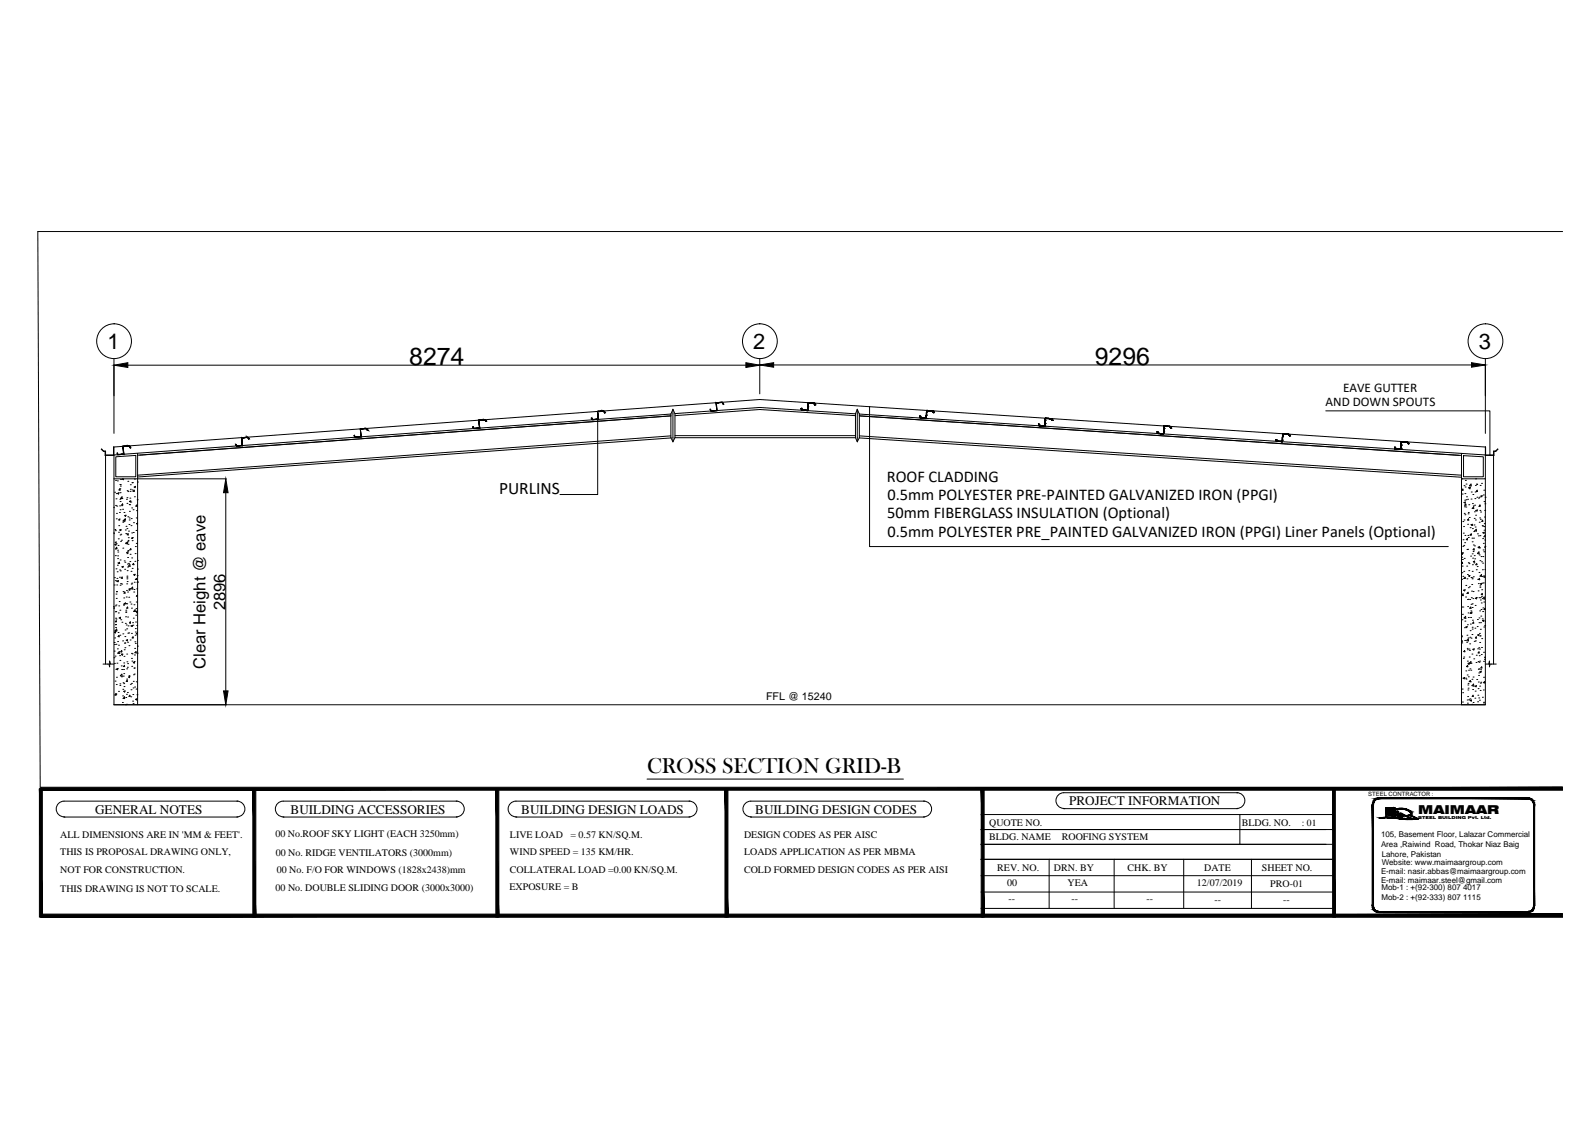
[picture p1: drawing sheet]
<svg xmlns="http://www.w3.org/2000/svg" width="297mm" height="210mm" viewBox="0 0 297 210" stroke-linecap="round" stroke-linejoin="round" font-family="sans-serif">
<!-- layer: 0 -->
<g fill="none" stroke="#000" stroke-width=".19">
<path d="M291 43.1h-284l.6 127.7h283.4M21.2 66.8v13.9M23.8 68h115.1M67.1 79.9l1.1-.1 .3 .3-.3-.3-1.1 .1 .1 1.5h-1.1l-.1-.3 .1 .3 1.1-.1zM89.2 78.3l.1 1.4-1.1 .1-.1-.3 .1 .3 1.1-.1-.1-1.4 1.1-.1 .2 .3M89.2 78.3l1.1-.1 .2 .3M90.6 78.4l-.1 .1M111.3 76.7l.1 1.3-1.1 .1-.1-.3 .1 .4 1.1-.1-.1-1.4 1.1-.1 .2 .3M111.3 76.6h1.1l.2 .2M112.7 76.8l-.1 .1M124.9 77.1l-103.7 7.6M124.9 77.1v4.4l.4 .8"/>
<path d="M125.3 76.2v6.1M125.3 76.2l.4 .9M125.3 76.2l-.4 .9M125.7 77l15.8-1.1 17.8 1.2M125.7 77.1v4.4M133.4 75l.1 1.4-1.1 .1-.1-.3 .1 .4 1.1-.1-.1-1.5h1.1l.2 .2M133.4 75l1.1-.1 .2 .3M134.7 75.2h.1M141.5 76.3h.1M141.5 76.3l-15.8 1.1M141.5 76.3l17.8 1.1M141.5 66.8v6.5"/>
<path d="M144.1 68h129.9M149.2 76.1h.1M149.2 76.2h.1M149.2 76.1v.1M149.2 76.2l.1 .1M149.3 76.3h.1M149.3 76.3h-.1M149.3 76.3v.1M149.4 76.4h-.1M149.4 76.4h.1M149.5 76.4h-.1M149.5 76.4h.1"/>
<path d="M149.8 76.4h-.1M149.8 76.4h.1M149.9 76.4h-.1M150 76.4h-.1M150 76.4h.1M150.1 76.4h-.1M150.1 76.4h.1M150.1 76.4h.2M150.3 76.4v.1M150.4 76.4h.1M150.4 76.4l-.1 .1M150.4 76.4v.1"/>
<path d="M150.4 76.5h.1M150.4 76.3h.1M150.4 75.8h.1M150.4 75.9h.1M150.4 76h.1M150.4 75.8v.6M150.4 75.3h.1M150.4 75.4h.1M150.4 75.5h.1M150.4 75.7h.1M150.5 75h.1M150.5 75h.1l-.1 .1"/>
<path d="M150.5 75.2h.1M150.5 75l-.1 1.4h-1.1l-.1-.3 .1 .3M150.5 75.2h-.1M150.5 75.1h.1M150.5 75.1v.1M150.5 75.2l-.1 .6M150.5 75l1.1 .1 .2 .3M150.7 75h-.1M150.8 75h-.1M150.8 75h.1M150.8 75l.1 .1M151 75l-.1 .1"/>
<path d="M151.1 75l-.1 .1M151.1 75v.1M151.2 75l-.1 .1M151.3 75l-.1 .1M151.3 75v.1M151.4 75l-.1 .1M151.4 75l.2 .1M151.6 75.1h.1M151.6 75.2h.1M151.6 75.1v.1M151.7 75.2h.1M151.7 75.1l-.1 .1"/>
<path d="M151.7 75.3h.1M151.7 75.2v.1M151.7 75.4h.1M151.7 75.3v.1M151.8 75.4h-.1M151.8 75.4h.1M151.8 75.4l-.2-.3-1.1-.1-.1 1.5-1.1-.1M159.3 77.1v4.4M159.7 76.2l.3 .9 116.6 7.6v4.5h-4.4v-4.8M159.7 76.2v6.1M159.7 76.2l-.4 .9M160 77.1v4.4l-.3 .8"/>
<path d="M171.3 77.5h.1M171.3 77.5v.1M171.3 77.6h.1M171.3 77.6l.1 .1M171.4 77.7h.1M171.4 77.8h.1M171.4 77.7v.1M171.5 77.8h-.1M171.5 77.8h.2M171.8 77.8l-.1 .1M171.8 77.8v.1M171.9 77.8l-.1 .1"/>
<path d="M172 77.8l-.1 .1M172 77.8v.1M172.1 77.9h.1M172.1 77.8l-.1 .1M172.3 77.9h-.1M172.3 77.9h.1M172.4 77.9h-.1M172.4 77.9h.1M172.5 77.9h-.1M172.5 77.9h.1M172.5 77.6h.1M172.5 77.8h.1"/>
<path d="M172.5 77.4h.1M172.5 77.3h.1M172.5 77.8l-.1 .1M172.5 77.4v.4M172.5 77.3v.1M172.5 76.8h.1M172.5 76.9h.1M172.5 77h.1M172.5 77.1h.1M172.5 77.2h.1M172.5 77.8v.1M172.6 76.4h.1"/>
<path d="M172.6 76.4v.1M172.6 76.7h.1M172.6 76.4l-.1 1.5-1.1-.1-.1-.3 .1 .3M172.6 76.5v.2M172.6 76.8l-.1 .1M172.6 76.9h-.1M172.6 76.7l-.1 .1M172.6 76.9l-.1 .1M172.6 77l-.1 .1M172.6 77.1l-.1 .1M172.6 77.2h-.1M172.6 77.2l-.1 .1"/>
<path d="M172.6 77.3l-.1 .1M172.6 76.4l1.1 .1 .2 .3M172.7 76.4l-.1 .1M172.7 76.5h.2M172.8 76.4l-.1 .1M173 76.5h-.1M173.1 76.5h-.1M173.1 76.5h.1M173.2 76.5h-.1M173.2 76.5h.1M173.3 76.5h-.1M173.4 76.5h-.1"/>
<path d="M173.4 76.5l.1 .1M173.6 76.5l-.1 .1M173.7 76.5l-.1 .1M173.7 76.6h.1M173.7 76.5v.1M173.8 76.7h.1M173.8 76.6l-.1 .1M173.8 76.6v.1M173.8 76.7v.1M173.8 76.8h.1M173.8 76.9l-.1-.3-1.1-.1-.1 1.4-1.1-.1M173.8 76.9h.1"/>
<path d="M173.9 76.9h.1M173.9 76.8l-.1 .1M173.9 76.8v.1M193.4 78.9v.1M193.4 79h.1M193.4 79v.1M193.4 79.1h.1M193.5 79.1h.1M193.5 79l-.1 .1M193.5 79.1v.1M193.5 79.3h.1M193.5 79.1l.1 .2"/>
<path d="M193.6 79.3h.1M193.7 79.3h-.1M193.8 79.3h-.1M193.8 79.3h.1M193.9 79.3h-.1M193.9 79.3h.1M194 79.3h-.1M194.1 79.3l.1 .1M194.2 79.3v.1M194.3 79.3l-.1 .1M194.4 79.3l-.1 .1M194.5 79.4h.1"/>
<path d="M194.6 79.3l-.1 .1M194.6 79.4h.1M194.6 79.1h.1M194.6 79h.1M194.6 78.9h.1M194.6 78.9v.3l-.2 .2M194.6 78.4h.1M194.6 78.5h.1M194.6 78.6h.1M194.6 78.7h.1M194.7 77.9h.1M194.7 78.3h.1"/>
<path d="M194.7 77.9l-.1 1.4h-1.1l-.1-.4 .1 .4M194.7 78v.3M194.7 78.1h.1M194.7 78.3l-.1 .6M194.7 77.9l1.1 .1 .2 .3M194.7 77.9l.1 .1M194.7 78.2v.1M194.7 77.9v.1M194.9 77.9v.1M195 77.9l-.1 .1M195 77.9v.1M195.1 77.9l-.1 .1"/>
<path d="M195.2 77.9l-.1 .1M195.3 77.9l-.1 .1M195.3 77.9v.1M195.3 78h.5M195.4 77.9l-.1 .1M195.8 78h.1M195.8 78l.1 .2M195.8 78.1h.1M195.8 78v.1M195.9 78.2h.1M195.9 78.1h-.1M195.9 78.1l-.1 .1"/>
<path d="M195.9 78.3h.1M195.9 78.3l-.1-.3-1.1-.1-.1 1.5-1.1-.1M195.9 78.2v.1M196 78.3h.1M216.7 79.9h.1M216.7 80h.1M216.8 79.4h.1M216.8 79.8h.1M216.8 79.4l-.1 1.4-1.1-.1-.1-.3 .1 .4M216.8 79.5h.1M216.8 79.6h.1M216.8 79.8l-.1 .1"/>
<path d="M216.8 79.7h.1M216.8 79.9l-.1 .6M217.3 79.4h.1M217.3 79.4h-.5M217.5 79.4h-.1M217.5 79.4h.1M217.6 79.4h-.1M217.6 79.4h.1M217.7 79.4h-.1M217.8 79.4h-.1M217.9 79.4v.1M217.9 79.4h.1"/>
<path d="M217.9 79.5h.1M217.9 79.5l.1 .1M218 79.6h.1M218 79.6v.1M218 79.6h-.1M218 79.7l-.1-.3h-1.1l-.1 1.4h-1.1M218 79.7h.1M218.1 79.7h.1M218.1 79.7l-.2-.3h-1.1v.4M218.1 79.7v.1M276.6 66.8v13.9M18.9 83.7l.4 .4"/>
<path d="M18.9 83.6v.1M18.9 83.6l.4 .4M19.6 84.1v.7h1.6M19.7 84.8v38.9M21.2 99.2v.2M21.2 83.3v48h255.4v-42.1M21.2 94.5v.1M21.2 83.3l120.3-8.9 135.1 8.9M21.2 89.2h4.4M21.2 83.3l-.1 1.4h-1.4v-.7l-.4 .1M21.4 91.7h.1M21.4 98.6h.1"/>
<path d="M21.5 98.8h.1M21.5 94.1h.1M21.5 89.5h.1M21.6 85.1l3.7-.3v4h-3.7zM21.6 92.9h.1M21.6 96.6h.1M21.6 91.9h.1M21.7 95.6h.1M21.7 94.3h.1M21.9 89.6h.1M21.9 91.9l.3-.1-.1 .2zM22.1 99.1h.1"/>
<path d="M22.1 97.9h.1M22.1 96.9h.1M22.1 96.8h.1M22.2 96.7h.1M22.2 95.4h.1M22.3 94.2h.1M22.3 98.7l.2-.1v.2zM22.3 93h.1M22.3 90.2h.1M22.3 91h.1M22.3 91l.1 .3h-.2zM22.4 91.8h.1"/>
<path d="M22.4 99.6h.1M22.4 94.9h.1M22.4 93.4h.1M22.4 90.5h.1M22.4 90.3h.1M22.5 89.3h.1M22.5 99.5h.1M22.7 94.2h.1M22.7 92.8h.1M22.7 92.5v.4l-.2-.1 .2-.3M22.8 94.9h.1M22.8 93.8l.1 .3h-.2z"/>
<path d="M22.9 97.3h.1M22.9 89.2h-.1l.2 .2v-.2M22.9 83.1l.1 1.5-1 .1-.2-.3 .1 .3 1.1-.1v-1.4l1-.1 .2 .3M22.9 97l.3-.3 .1 .4h-.4M23 83.1l1.1-.1 .2 .3M23.1 95.4h.1M23.2 96h.3l-.1 .2zM23.3 98.7h.1M23.3 96.6l.1 .2h-.2zM23.4 99.4h.1M23.5 98h.1M23.6 93h.1"/>
<path d="M23.6 92.7h.1M23.6 98.5h.1M23.6 93.8h.1M23.7 91.4h.1M23.8 96.3h.1M23.8 91.6h.1M23.8 89.6h.1M23.8 99.4l.1 .2h-.2zM23.9 98.9h.1M24 97.7h.1M24.1 96.5h.1M24.1 94h.1"/>
<path d="M24.1 96.8h.1M24.1 95.2h.1M24.1 93.4l.3-.1-.1 .2zM24.2 92.8h.1M24.2 91.5h.1M24.3 83.3h-.1M24.3 90.3h.1M24.3 91.1h.1M24.4 93.5h.1M24.4 97.9h.1M24.4 96.6h.1M24.5 99.3h.1"/>
<path d="M24.5 94.6h.1M24.6 89.9h.1M24.6 91.3h.1M24.7 89.9h.1M24.8 94.9h.1M24.8 91.5l.2-.2v.2zM24.8 99.2h.1M24.9 97.4h.1M25 90.7l.2-.1v.2zM25 92.5h.1M25 89.2h.1M25.3 98.8h.1"/>
<path d="M25.4 96.5h.1M25.4 95.1h.1M25.5 94.1v.2h-.2zM25.5 93.1h.1M25.6 89.8h.1M25.6 97.4l-.2 .1 .2 .1v-.1M25.6 84.4v46.9M25.6 84.8l99.4-7.3-99 7.3M25.7 89.2h16.4M42.1 91.8v36.9M45 81.5l.1 1.5h-1l-.2-.3 .1 .4 1.1-.1v-1.4l1-.1 .3 .2-.2-.3-1.1 .1M124.9 81.2l-99.3 7.3"/>
<path d="M125 81.6l-99.4 7.2M125.7 81.5h33.6M125.7 81.1h33.6M125.7 81.5l-.4 .8M159.3 81.5l.4 .8M160 81.6l112.2 7.3M160 81.2l112.2 7.3M215.5 80.4h.1M215.5 80.5h.1M215.5 80.4v.1M215.5 80.4l.1 .1M215.6 80.6h.1"/>
<path d="M215.6 80.6v.1M215.6 80.5h.1M215.6 80.5l-.1 .1M215.6 80.5v.1M215.6 80.7h.1M215.7 80.7l-.1 .1M215.7 80.7v.1M215.8 80.7l-.1 .1M215.9 80.7l-.1 .1M216 80.7l-.1 .1M216 80.8h.2M216 80.7v.1"/>
<path d="M216.2 80.8h-.1M216.4 80.8h-.2M216.4 80.8h.1M216.6 80.8h.1M216.6 80.8h-.2M216.7 80.8h-.1M216.7 80.5h.1M216.7 80.6h.1M216.7 80.4h.1M216.7 80.5v.3M216.7 80.1h.1M216.7 80.2h.1"/>
<path d="M216.8 80.4l-.1 .1M237.6 81.9h.1M237.6 81.9v.1M237.6 82h.1M237.7 82h.1M237.7 82v.1M237.7 82.1h.1M237.7 82.2h.1M237.7 82.1v.1M237.8 82.2h-.1M237.9 82.2h-.1M237.9 82.2h.2"/>
<path d="M238.2 82.2h-.1M238.2 82.2h.1M238.3 82.2h-.1M238.4 82.2h-.1M238.4 82.2h.1M238.5 82.2h-.1M238.6 82.2h.2M238.8 82.2l-.1 .1M238.8 82.3h.1M238.8 82h.1M238.8 82.1h.1M238.8 82.2h.1"/>
<path d="M238.8 81.5h.1M238.8 81.9h.1M238.8 81.6h.1M238.8 82.1v.1M238.8 82.2v.1M238.8 81.9v.1M238.8 82v.1M238.9 80.8h.1M238.9 80.8v.1M238.9 81.4h.1M238.9 80.8l-.1 1.4h-1l-.2-.3 .1 .3M238.9 81.3l-.1 .6"/>
<path d="M238.9 81h.1M238.9 81.1h.1M238.9 81.3l-.1 .1M238.9 80.8l1.1 .1 .2 .3M239 80.8l-.1 .5M239 80.8h.1M239.1 80.8h-.1M239.2 80.8h-.1M239.2 80.8l.2 .1M239.5 80.8l-.1 .1M239.5 80.8v.1M239.6 80.8l-.1 .1"/>
<path d="M239.7 80.8v.1M239.8 80.8l-.1 .1 .1-.1M239.9 80.9h.1M239.9 80.8l-.1 .1 .1-.1M240 80.9v.1M240 81h.1M240 81v.1M240 81l.1 .1M240.1 81.1h.1M240.2 81.2h.1M240.2 81.2l-.2-.3-1.1-.1-.1 1.5-1.1-.1M240.2 81.1v.1"/>
<path d="M259.7 83.3h.1M259.7 83.3l.1 .1M259.7 83.4h.1M259.8 83.4h.1M259.8 83.5h.1M259.8 83.3h-.1M259.8 83.4v.1M259.8 83.6h.1M259.8 83.5v.1M259.9 83.6h-.1M259.9 83.6h.2M260.1 83.6l-.1 .1"/>
<path d="M260.2 83.6l-.1 .1M260.2 83.6v.1M260.3 83.6l-.1 .1M260.4 83.6h.1M260.4 83.6v.1l.1-.1M260.5 83.6l-.1 .1M260.5 83.7h.2M260.6 83.6l-.1 .1M260.8 83.7h-.1h.1M260.9 83.6v.1M260.9 83.7h.1M260.9 83.5h.1"/>
<path d="M260.9 83.4h.1M260.9 83.5v.1M260.9 83h.1M260.9 83.3h.1M261 82.9h.1M261 82.4h.1M261 82.5h.1M261 82.7h.1M261 82.2h.1M261 82.3h.1M261 82.2l-.1 1.5-1-.1-.2-.3 .1 .3M261 82.2l1.1 .1 .2 .3"/>
<path d="M261 82.3l-.1 1.2M261.1 82.2l-.1 .1M261.2 82.2l-.1 .1M261.3 82.2l-.1 .1h.3h-.1M261.5 82.3h.1M261.5 82.3h-.1M261.6 82.3h-.1h.3M261.7 82.3h.1M261.8 82.3h-.1h.3M262 82.3l-.1 .1h.2M262.1 82.3l-.1 .1M262.1 82.4h.1"/>
<path d="M262.1 82.4l.1 .1M262.2 82.5h.1M262.2 82.6l.1 .1M262.2 82.5v.1M262.3 82.6h.1M262.3 82.7l-.2-.3-1.1-.1-.1 1.4-1.1-.1M262.3 82.5l-.1 .1M262.3 82.6v.1M271.8 84.8l-111.8-7.3 112.2 7.3M272.2 89.2v42.1M272.2 89.2h.1M272.3 92h.1"/>
<path d="M272.4 97.1h.1M272.4 91.1l.1 .2h-.2zM272.5 99.3h.1M272.6 98.1h.1M272.6 84.9l3.6 .2v3.7h-3.6zM272.6 90.5h.1M272.6 96.8h.1M272.6 93.6l.3-.1v.2zM272.7 95.6h.1M272.7 94.4h.1M272.8 93.2h.1M272.8 94.1l.2-.2v.2z"/>
<path d="M272.8 99.7h.1M272.8 91.9h.1M272.8 95.9h.1M272.9 90.7h.1M272.9 89.5h.1M273 94.4h.1M273 93.1h.1M273 90.2h.1M273.1 92.5h.1M273.3 97.6h.1M273.3 93h.1M273.4 99.7h.1"/>
<path d="M273.4 95.7h.1M273.4 95.4h.1M273.5 90.8h.1M273.5 96.6v.3l-.2-.1zM273.5 94h.1M273.6 90.9l.2-.1-.1 .2zM273.6 96.4h.1M273.7 90.5l.3-.3v.3h-.3M273.7 99.6h.1M273.8 98.3h.1M274 92.9h.1M274 97.7l.2-.1v.3z"/>
<path d="M274 91.6h.1M274 99.4v.2h-.2zM274.1 97.8h.1M274.2 98.5h.1M274.2 93.8h.1M274.3 92.1h.1M274.4 94.2h.1M274.4 94.4l.1 .3h-.3l.3-.3M274.5 99h.1M274.5 97.8h.1M274.5 96.5h.1M274.6 95.3h.1"/>
<path d="M274.6 94.1h.1M274.6 98.9l.3-.3 .1 .3zM274.7 92.9h.1M274.7 98.2h.1M274.7 91.6h.1M274.8 96.8h.1M274.8 90.4h.1M274.8 89.2h.1M274.8 96h.1M274.8 95.1l.3-.1v.2zM274.9 91.5h.1M275 90.2h.1"/>
<path d="M275.1 92.6h.1M275.1 91.3v.3l-.2-.1zM275.1 99.4h.1M275.3 99.8h.1M275.4 92.8h.1M275.5 97.3h.1M275.5 92.6h.1M275.5 94.1h.1M275.6 96.5h.1M275.6 99.8h.1M275.6 95.1h.1M275.6 94.1v.2h-.2z"/>
<path d="M275.6 90.4h.1M275.7 96.7h.1M275.7 95.4h.1M275.8 92.4l.2-.1-.1 .2zM275.9 90h.1M276 97.9h.1M276.1 98h.1M276.1 96.9l.1 .2h-.3zM276.2 99.2l.2-.1v.2zM276.2 92.2h.1M276.3 100h.1M276.3 91.3h.1"/>
<path d="M276.4 98.7h.1M276.4 98.1h.1M276.4 93.4h.1M276.4 97.5h.1M276.5 96.3h.1M276.5 95.1h.1M276.5 93.8h.1M276.6 92.6h.1M276.6 99.7l-.1 .2h.1M276.6 83.3v1.4M276.6 83.3l.1 1.4h1.4v-.7l.5 .1 .3-.4M278.1 84.8v38.9"/>
<path d="M278.2 84.1v.7h-1.6M278.9 83.6l-.4 .4M278.9 83.7h.1M21.2 112.9v.4M21.3 109h.1M21.3 119.7h.1M21.3 107.6h.1M21.3 117.8l.3-.1-.1 .2zM21.4 118.8h.1M21.4 101.4l.2-.1v.2zM21.4 117.6h.1M21.4 117.5h.1"/>
<path d="M21.4 101h.1M21.4 117.5l.3-.3 .1 .3zM21.5 116.4h.1M21.5 102.3h.1M21.5 112.8h.1M21.5 108.1h.1M21.5 103.5h.1M21.5 113.9h.1M21.5 115.1h.1M21.5 116.9h.1M21.5 101h.1M21.5 116.3h.1"/>
<path d="M21.6 113.9h.1M21.6 112.7h.1M21.6 115.3h.1M21.6 110.6h.1M21.6 105.9h.1M21.6 111.4h.1M21.6 101.3h.1M21.6 115.6l.1 .2h-.2zM21.7 110.2h.1M21.7 108.2h.1M21.7 109h.1M21.7 101.9l.1 .3-.2-.1z"/>
<path d="M21.8 107.7h.1M21.8 106.5h.1M21.8 108.2l.3-.1-.1 .3zM21.9 105.3h.1M21.9 104h.1M21.9 119.5h.1M21.9 103.5h.1M21.9 102.5h.1M21.9 102.8h.1M21.9 104.8h.1M22 101.6h.1M22 117.8h.1"/>
<path d="M22 100.4h.1M22 114.2h.1M22.1 112.8h.1M22.2 118.3v.3h-.2zM22.2 112h.1M22.2 115.1l.3-.1-.1 .2zM22.2 107.5h.1M22.2 104.7l.1 .2h-.2zM22.3 106.2h.1M22.3 118.3h.1M22.3 113.7h.1M22.4 109h.1"/>
<path d="M22.4 104.3h.1M22.4 106.3h.1M22.5 100.8h.1M22.5 108.7h.1M22.5 115.4h.1M22.6 100.6h.1M22.7 108.8h.1M22.7 115.9h.1M22.7 105.6l.3-.1-.1 .2zM22.7 107.5l.1 .2h-.2zM22.8 119.4h.1M22.9 118.1h.1"/>
<path d="M22.9 102.1h.1M22.9 110.2h.1M23 112.7h.1M23 112.6h.1M23 111.4h.1M23.1 104.5h.1M23.1 112.4l.3-.1-.1 .2zM23.2 119.8h.1M23.2 106h.1M23.3 118.6h.1M23.3 104.7h.1M23.3 119.7h.1"/>
<path d="M23.3 110.3v.2h-.2zM23.3 117.3h.1M23.3 116.1h.1M23.4 114.9h.1M23.4 113.7h.1M23.4 114h.1M23.4 101.1h.1M23.4 101.2l.3-.2 .1 .3zM23.5 112.4h.1M23.5 111.2h.1M23.5 116.4h.1M23.5 119.2h.3l-.1 .2z"/>
<path d="M23.6 110h.1M23.6 108.7h.1M23.6 117.1h.1M23.6 112.5h.1M23.6 102.9l.2-.1v.2zM23.6 107.5h.1M23.6 107.3h.1M23.6 107.8h.1M23.6 103.1h.1M23.7 106.3h.1M23.7 108.3h.1M23.7 105.1h.1"/>
<path d="M23.8 103.8h.1M23.8 114.9h.1M23.8 110.3h.1M23.8 105.6h.1M23.8 119.6h.1M23.8 113.1v.2h-.2zM23.8 102.6h.1M23.8 117.9h.1M23.8 100.9h.1M23.8 101.4h.1M23.8 116.6h.1M23.8 100.7h.1"/>
<path d="M23.9 100.1h.1M23.9 105.4l.3 .1v-.4l-.3 .3M23.9 104.9h.1M24 111.2h.1M24 117.9h.1M24 109.9h.1M24 109.7l.3-.1-.1 .2zM24.2 104.6h.1M24.2 112.1h.1M24.2 119.2h.1M24.2 103.2h.1M24.3 115.8v.3l-.2-.1z"/>
<path d="M24.4 102.2v.2h-.2zM24.4 112.5h.1M24.4 106.4h.1M24.4 116.6l.3-.1-.1 .2zM24.4 108.8h.1M24.5 118h.1M24.5 113.3h.1M24.5 100.2l.3-.1-.1 .2zM24.5 108.6h.1M24.5 103.9h.1M24.6 105.9h.1M24.6 100.7h.1"/>
<path d="M24.7 116h.1M24.7 109.3l-.3 .3M24.7 109.4v.3h-.3M24.7 116.4h.1M24.8 118.6v.2h-.2zM24.8 115.1h.1M24.9 104.9v.3l-.2-.1zM24.9 113.9h.3v-.3l-.3 .3M24.9 110.3h.1M24.9 107h.3l-.1 .2zM24.9 109.8h.1M24.9 112.6h.1"/>
<path d="M25 108.4h.1M25.1 119.5h.1M25.1 104.5h.1M25.2 118.3h.1M25.2 103.1h.1M25.2 117.1h.1M25.2 117.7h.1M25.2 101.8h.1M25.2 119.8h.1M25.2 107.9l.2-.2 .1 .2zM25.2 115.9h.1M25.3 114.6h.1"/>
<path d="M25.3 113.4h.1M25.3 113.9l.3-.1-.1 .2zM25.4 112.1h.1M25.4 111.1h.1M25.4 101.2h.1M25.4 110.9h.1M25.4 114.1h.1M25.5 109.7h.1M25.5 116.5h.1M25.5 108.4h.1M25.5 107.2h.1M25.6 106h.1"/>
<path d="M25.6 104.4h.1M25.6 108.4h.1M25.6 117.8l-.2 .3h.2M272.2 113.1h.1M272.2 118.5l.1-.1v.2h-.1M272.2 110.9l.3-.3v.3zM272.2 103.1l.2-.1-.1 .2zM272.2 119.4h.1l-.1 .1M272.2 119.7h.1M272.2 103.8h.1M272.2 107.9h.1M272.3 106.7h.1"/>
<path d="M272.3 115.4h.1M272.3 105.4h.1M272.3 114.4h.1M272.3 104.2h.1M272.3 104.7l.1 .3-.2-.1zM272.4 103h.1M272.4 113.1h.1M272.4 101.8h.1M272.4 107.3h.1M272.5 100.5h.1M272.6 107.7h.1M272.6 109.9l.3-.1-.1 .3z"/>
<path d="M272.6 106.4h.1M272.6 101.6h.1M272.6 115.1l.4 .1-.1-.4-.2 .3M272.7 104h.1M272.7 116.9h.1M272.8 101.1h.1M272.8 119.3h.1M272.8 115.7h.1M272.9 107.5v.2h-.2zM272.9 111.2h.1M273 109h.1M273 116.8l.2-.1-.1 .2z"/>
<path d="M273.1 100.4l.2-.1-.1 .3zM273.1 119.6h.1M273.1 105.4h.1M273.2 118.3h.1M273.2 102.3h.1M273.2 107.8h.1M273.2 110.5l.2-.2v.2zM273.3 116.4h.1M273.3 111.7h.1M273.3 107h.1M273.3 113h.1M273.3 102.3h.1"/>
<path d="M273.4 111.6h.1M273.4 118.8h.1M273.4 114.2h.1M273.4 109.5h.1M273.4 104.8h.1M273.4 100.1h.1M273.4 115h.1M273.4 119l-.3 .3M273.4 119l.1 .4-.4-.1M273.5 107.3l.2-.1v.2zM273.5 106.3h.1M273.6 105h.1"/>
<path d="M273.7 109.3h.1M273.7 119.9h.1M273.7 111.7h.1M273.7 113.3l.2-.2 .1 .2zM273.7 118.7h.1M273.8 114.2h.1M273.8 117.5h.1M273.8 116.2h.1M273.9 115h.1M273.9 103.6h.1M273.9 114.1l.2-.1v.2zM273.9 113.8h.1"/>
<path d="M274 107.6h.1M274 112.6h.1M274 118.9h.1M274 111.3h.1M274 110.1h.1M274.1 108.9h.1M274.1 118.2h.1M274.1 107.6h.1M274.1 100.2h.1M274.2 116.8h.1M274.2 100.9h.1M274.2 106.4h.1"/>
<path d="M274.2 117.2h.1M274.2 112.5h.1M274.2 107.8h.1M274.2 103.2h.1M274.2 113.1h.1M274.2 105.2h.1M274.2 115.5h.1M274.2 104h.1M274.3 111.5h.1M274.3 110.2h.1M274.3 102.7h.1M274.4 101.5h.1"/>
<path d="M274.4 107.4h.1M274.4 104.6l.2-.1-.1 .2zM274.4 100.2h.1M274.4 115.9l.1 .2h-.3zM274.5 104.8h.1M274.5 102.2v.2h-.2zM274.5 119.5h.1M274.5 103.5h.1M274.6 101.7h.1M274.6 104.1h.1M274.7 117h.1M274.7 112.8h.1"/>
<path d="M274.8 119.4h.1M274.8 111.4l.3-.1-.1 .2zM274.9 111.3h.1M274.9 106.1h.1M274.9 118.6l.1 .3-.2-.1zM275 105l.1 .2h-.3zM275.1 116.7h.1M275.1 105.5h.1M275.1 115.4h.1M275.1 103.1l.4 .1M275.2 107.9h.1M275.2 118.3l.2-.1v.2z"/>
<path d="M275.3 110.1h.1M275.3 101.9l.2-.1-.1 .3zM275.3 108.7h.1M275.4 116h.1M275.4 111.3h.1M275.4 106.6h.1M275.4 102h.1M275.4 115.1h.1M275.4 102.8l-.3 .3M275.4 102.8v.4M275.5 103.4h.1M275.5 118h.1"/>
<path d="M275.5 102.1h.1M275.5 107.7l.1 .3-.2-.1zM275.6 119.7h.1M275.6 118.4h.1M275.6 113.8h.1M275.6 109.1h.1M275.6 104.4h.1M275.6 109.4h.1M275.6 107.3h.3v-.3l-.3 .3M275.7 111.3h.1M275.7 117.2h.1M275.7 111.7h.1"/>
<path d="M275.7 108.7h.2v.2zM275.7 116h.1M275.8 114.8h.1M275.8 113.5h.1M275.8 103.7h.1M275.9 112.3h.1M275.9 104.6h.1M275.9 111.1h.1M275.9 109.8h.1M275.9 118.9h.1M276 108.6h.1M276 115.3h.1"/>
<path d="M276 107.4h.1M276 110.5l.1 .3-.2-.1zM276.1 106.1h.1M276.1 115.6l.2-.1v.2zM276.1 113.9h.1M276.1 104.9h.1M276.1 100.3h.1M276.1 111.5l.3-.3 .1 .4zM276.2 103.7h.1M276.2 113.2h.1M276.2 102.4h.1M276.2 115.6h.1"/>
<path d="M276.2 108.6h.1M276.2 101.2h.1M276.3 107.3h.1M276.3 116.8h.1M276.3 112.1h.1M276.3 107.4h.1M276.3 102.8h.1M276.4 107.5h.1M276.5 101.9h.1M276.5 116.5h.1M276.5 100.6h.1M276.5 101.8h.1"/>
<path d="M276.5 113.3l.1 .2h-.2zM276.6 115.7h.1M276.6 106.1h.1M19.2 123.7h1.1l.1 .5v-1.1l.2 .6h.6M21.2 122.5h.1M21.3 121.3h.1M21.3 120h.1M21.3 123.6h.1M21.4 126.9h.1M21.4 122.2h.1M21.6 129.2h.1M21.6 129.3h.1"/>
<path d="M21.6 124.7h.1M21.6 129.2v.3l-.2-.1zM21.6 120h.1M21.6 127.5h.1M21.7 126.1h.1M21.7 124.6l.3-.1-.1 .2zM21.8 123.5h.1M21.9 120.8h.1M22.1 128.8h.1M22.1 120.2h.1M22.2 121.4v.3h-.3M22.2 121.4l-.3 .3"/>
<path d="M22.3 122.1h.1M22.3 127.4h.1M22.3 127.7h.1M22.3 123h.1M22.4 125.8l.3-.3v.4h-.3M22.5 121.6h.1M22.6 124h.1M22.6 126.1h.1M22.6 121.9l.3-.1-.1 .2zM22.7 124.7h.1M22.7 121.1v.3h-.2zM22.8 130.8h.1"/>
<path d="M22.8 129.6h.1M22.8 131.2h.1M22.9 128.4h.1M22.9 127.2h.1M23 125.9h.1M23 124.7h.1M23 123.5h.1M23 127.3h.1M23 125.5h.1M23 128.8l.3-.1-.1 .2zM23.1 122.2h.1M23.1 127.9h.1"/>
<path d="M23.1 121h.1M23.2 123.9l-.2 .2h.2v-.2M23.2 129.8v.3h-.3l.3-.3M23.3 120.6h.1M23.4 131.3h.1M23.4 129.9h.1M23.6 129.3h.1M23.6 131.2h.1M23.6 124.6h.1M23.6 126.5h.1M23.6 121.8h.1M23.6 123.3h.1"/>
<path d="M23.7 126.7v.2h-.2zM23.7 129h.1M23.7 124.3h.1M23.8 123.6h.1M23.9 126.1l.3-.1-.1 .2zM24 125.8h.1M24 120.3h.1M24.2 129.5v.2h-.2zM24.3 127.5h.1M24.4 129.8h.1M24.4 128.5h.1M24.5 121.7h.1"/>
<path d="M24.5 127.3h.1M24.5 122.6h.1M24.5 124.1h.1M24.6 123.1h.1M24.6 121.8h.1M24.7 130.6h.1M24.7 129.4h.1M24.8 131h.1M24.8 128.1h.1M24.8 126.9h.1M24.8 123.4l.3-.1-.1 .2zM24.9 125.7h.1"/>
<path d="M24.9 124.4h.1M25 123.2h.1M25 124.4h.1M25 125.5h.1M25 122h.1M25.1 120.8h.1M25.1 128h.1M25.1 121.6l.2-.2 .1 .2zM25.2 130.2h.3l-.1 .2zM25.3 128.3h.1M25.4 127h.1M25.5 129.4h.1"/>
<path d="M25.5 121.7h.1M25.6 120.3h.1M272.3 128.3h.1M272.3 130.8h.1M272.4 129h.1M272.5 126.3l.3-.1-.1 .2zM272.5 122.6h.1M272.6 122.4h.1M272.8 121.1l-.2 .3h.2v-.2M272.9 126.3h.1M273 125h.1M273 126.5h.1"/>
<path d="M273.1 124.1l.2-.2 .1 .3zM273.2 130.4h.1M273.2 125.7h.1M273.2 120.8h.1M273.3 131h.1M273.3 121h.1M273.3 123.1h.1M273.3 129.7h.1M273.4 128.5h.1M273.4 127.6h.1M273.4 127.3h.1M273.4 128.2h.1"/>
<path d="M273.4 123.5h.1M273.4 123.6l.3-.1-.1 .2zM273.4 126.1h.1M273.5 124.8h.1M273.5 130.3h.1M273.6 120.9h.1M273.6 123.6h.1M273.6 122.4h.1M273.7 121.1h.1M273.7 124.6h.1M273.7 130.2h.1M273.8 130.5l.2-.1v.2z"/>
<path d="M273.8 127h.1M273.8 126.7l.1 .2h-.3zM273.9 124.8h.1M273.9 123.2l.1 .4-.4-.1M274 123.5h.1M274 123.2l-.3 .3M274.1 131.2h.1M274.1 126.5h.1M274.1 121.8h.1M274.1 127.7l.3-.3 .1 .4zM274.2 128.4h.1M274.3 120.9l.2-.1v.3z"/>
<path d="M274.3 130.8h.1M274.3 126.1h.1M274.3 129.5l.1 .2h-.2zM274.5 122.7h.1M274.7 130h.1M274.7 127.8l.3-.1-.1 .2zM274.7 128.7h.1M274.9 123.4h.1M274.9 122h.1M275 126.6h.1M275.2 130.7h.1M275.2 120.8h.1"/>
<path d="M275.2 129.5h.1M275.3 128.3h.1M275.3 123.2h.1M275.3 127h.1M275.3 124.7h.1M275.4 125.8h.1M275.4 124.6h.1M275.4 130h.1M275.4 125.3h.1M275.4 120.6h.1M275.4 123.3h.1M275.4 121.4l.1 .2h-.2z"/>
<path d="M275.5 122.1h.1M275.5 120.9h.1M275.5 130.4h.1M275.6 127.8h.1M275.6 123.1h.1M275.6 125.1l.3-.1-.1 .3zM275.6 128.6h.1M275.7 127.2h.1M275.7 124.7h.1M275.8 127.1h.1M275.9 121.9h.1M275.9 120.6h.1"/>
<path d="M275.9 124.2l.1 .2h-.2zM276.1 129.9h.1M276.2 128.5h.1M276.3 130.8h.1M276.3 126.1h.1M276.3 121.5h.1M276.3 130.9h.1M276.3 123.2h.1M276.5 122.8h.1M276.5 126.9v.3h-.2zM276.6 122.4h-.1l.1 .1M276.6 123.7h.7l.1-.6v1.1l.1-.5h1.2"/>
<path d="M11.9 152.2h.1M11.9 152.2h32.2M44.1 149.2h-32.2a1.46 1.46 0 0 0-1.4 1.5 1.46 1.46 0 0 0 1.4 1.4M44.1 152.2h.1M44.1 149.2h.1M44.1 149.2a1.46 1.46 0 0 1 1.5 1.5 1.46 1.46 0 0 1-1.5 1.4M47.4 146.9v23.9M52.7 152.2h.1M52.7 152.2h32.3M52.7 149.2h32.3M52.7 149.2a1.46 1.46 0 0 0-1.4 1.5 1.46 1.46 0 0 0 1.4 1.4M85 152.2h.1"/>
<path d="M85 149.2h.1M85 149.2a1.46 1.46 0 0 1 1.5 1.5 1.46 1.46 0 0 1-1.5 1.4M92.6 146.9v23.9M96.1 152.2h.1M96.1 152.2h32.2M96.1 149.2h32.2M96.1 149.2a1.46 1.46 0 0 0-1.5 1.5 1.46 1.46 0 0 0 1.5 1.4M128.3 152.2h.1M128.3 149.2h.1M128.3 149.2a1.46 1.46 0 0 1 1.5 1.5 1.46 1.46 0 0 1-1.5 1.4M135.3 146.9v23.9M139.8 152.2h.1"/>
<path d="M139.8 152.2h32.2M172 149.2h-32.2a1.46 1.46 0 0 0-1.4 1.5 1.46 1.46 0 0 0 1.4 1.4M172 152.2h.1M172 149.2h.1M172 149.2a1.46 1.46 0 0 1 1.5 1.5 1.46 1.46 0 0 1-1.5 1.4M182.7 157.3h65.4M182.7 154.5h65.4M182.7 151.7h65.4M183 146.9v23.9M198.1 150.6h.1M198.1 150.6h32.2M230.3 147.6h-32.2a1.46 1.46 0 0 0-1.4 1.5 1.46 1.46 0 0 0 1.4 1.5"/>
<path d="M230.3 150.6h.1M230.3 147.6h.1M230.4 147.6a1.46 1.46 0 0 1 1.4 1.5 1.46 1.46 0 0 1-1.4 1.5M230.9 151.7v5.6M248.4 146.9v23.9M257 152.3h1.9l1.9 .2M257 152.4l-.2-.1 1.7-.1 2.3 .2M258.2 150.5v1.7M258.4 150.6h.4v.2h-.4zM258.4 150.9h.4v.3h-.4zM258.4 151.3h.4v.2h-.4zM258.4 151.6h.4v.2h-.4z"/>
<path d="M259 150.6h.3v.2h-.3zM259 150.9h.3v.3h-.3zM259 151.3h.3v.2h-.3zM259 151.6h.3v.2h-.3zM259.3 152.2l1.6-.7 1.7 .8h-.1M259.4 152.2l1.4-.5 1.7 .6M259.5 151.6h.4v.2h-.4zM259.5 151.3h.4v.2h-.4zM259.6 150.6v.6h.6v.6l.2-.1v-.6h-.6v-.7h-1.7v1.8M259.8 150.8a3.3 3.3 0 0 1 2.8 .4M259.8 150.7a3.2 3.2 0 0 1 2.9 .3M260.8 151.9v.4"/>
<path d="M260.8 151.9l-.3 .2 .3 .1M260.8 152.4l1.7 .1 1.7-.1M260.9 151.9v.4M260.9 151.9l.3 .2-.3 .1M261.9 152l.6-.3 1.3 .6-1.3-.4-.4 .1M262.5 152.3h.1M262.6 151.1l.1 .7M262.6 151l.3 .4-.1 .4M264.2 152.4l-1.7 .2-1.7-.1M291 146.9h-283.4v23.9M182.7 160h65.4M182.7 163.1h65.4"/>
<path d="M182.7 166.1h65.4M182.7 169.2h65.4M195.4 160v9.2M207.5 160v9.2M220.4 160v9.2M233.1 160v9.2"/>
<circle cx="21.2" cy="63.5" r="3.2"/>
<circle cx="141.5" cy="63.5" r="3.2"/>
<circle cx="276.6" cy="63.5" r="3.2"/>
</g>
<g fill="#000" stroke="#000" stroke-width=".19">
<path d="M21.2 68l2.6-.5v.9zM67.1 79.9h.5zM67.7 79.8h.6zM88.2 79.8h.5zM88.8 79.7h.5zM89.2 78.3h.5zM89.8 78.2h.6zM110.3 78.1h.5zM110.9 78.1h.5zM111.3 76.7h.5zM111.9 76.6h.6zM132.4 76.5h.5z"/>
<path d="M133 76.5h.5zM133.4 75h.5zM134 75h.5zM138.9 67.5l2.6 .5-2.6 .4zM141.5 68l2.6-.5v.9zM274 67.5l2.6 .5-2.6 .4zM21.9 84.7h.6zM22.5 84.6h.5zM22.9 83.1h.5zM23.5 83.1l.6-.1zM42.1 89.2l.4 2.6h-.9zM44 83h.5z"/>
<path d="M44.6 83h.5zM45 81.5h.5zM45.1 81.5h.4zM45.6 81.5l.6-.1zM66.1 81.4h.5zM66.7 81.4h.5zM41.6 128.7h.9l-.4 2.6zM256.8 152.3h1zM258.1 152.2h.1zM258 152.2h1.4zM259.3 152.2h.1zM258.1 150.4h1.7z"/>
<path d="M260.1 150.7h.3zM260.2 151.7h.2zM260.7 152.3h.1zM260.7 152.6h3.2zM260.7 151.9h.1zM260.8 151.7h.5l1.3 .6zM260.4 151.7l.5-.2 .4 .2zM260.9 151.9h.1zM260.9 152.3h.1zM260.5 150.6h.8zM262.1 151.9h.4zM262.1 151.9l.4-.2 .3 .2z"/>
<path d="M262.5 151.9h.3l1 .4zM262.7 151.6h.2l-.1 .2zM263.5 152.5l.7-.1z"/>
<path d="M67.1 79.9l.6-.1zM67.6 79.9l.6-.1z"/>
<path d="M67.1 79.9h.5zM67.1 79.9h.5z"/>
<path d="M68.2 79.8l.1 .1zM68.2 79.8l.1 .1z"/>
<path d="M88.1 79.5l.1 .3zM88.1 79.5l.1 .3z"/>
<path d="M88.2 79.8l.6-.1zM88.7 79.8l.6-.1z"/>
<path d="M89.2 78.3h.5zM89.2 78.3h.5z"/>
<path d="M89.2 78.3l.6-.1zM89.7 78.3l.6-.1z"/>
<path d="M89.2 78.3l.1 1.4zM89.2 78.3l.1 1.4z"/>
<path d="M90.3 78.2l.1 .1zM90.3 78.2l.1 .1z"/>
<path d="M90.4 78.3l.1 .2zM90.4 78.3l.1 .2z"/>
<path d="M110.2 77.9l.1 .2zM110.2 77.9l.1 .2z"/>
<path d="M110.3 78.1h.6zM110.8 78.1h.6z"/>
<path d="M111.3 76.7h.5zM111.3 76.6h.5z"/>
<path d="M111.3 76.6h.6zM111.8 76.6h.6z"/>
<path d="M111.3 76.7l.1 1.3zM111.3 76.7l.1 1.3z"/>
<path d="M112.4 76.6h.1zM112.4 76.6h.1z"/>
<path d="M112.5 76.6l.1 .2zM112.5 76.6l.1 .2z"/>
<path d="M132.3 76.2l.1 .3zM132.3 76.2l.1 .3z"/>
<path d="M132.4 76.5h.6zM132.9 76.5h.6z"/>
<path d="M133.4 75h.5zM133.4 75h.5z"/>
<path d="M133.4 75h.6zM133.9 75h.6z"/>
<path d="M133.4 75l.1 1.4zM133.4 75l.1 1.4z"/>
<path d="M134.5 75l.2 .2zM134.5 75l.2 .2z"/>
<path d="M21.8 84.4l.2 .3zM21.8 84.4l.2 .3z"/>
<path d="M22 84.7l.5-.1zM22.5 84.6h.5z"/>
<path d="M22.9 83.1h.5zM23 83.1h.5z"/>
<path d="M23 83.1h.5zM23.5 83.1h.5z"/>
<path d="M22.9 83.2l.1 1.4zM22.9 83.2l.1 1.4z"/>
<path d="M24 83.1h.1zM24 83.1h.1z"/>
<path d="M24.1 83.1l.2 .2zM24.1 83.1l.2 .2z"/>
<path d="M43.9 82.7l.2 .3zM43.9 82.7l.2 .3z"/>
<path d="M44.1 83h.5zM44.5 83h.6z"/>
<path d="M45 81.5h.5zM45.1 81.5h.5zM45.5 81.5h.6z"/>
<path d="M45 81.6l.1 1.4zM45 81.6l.1 1.4z"/>
<path d="M46.1 81.5h.1zM46.1 81.5h.1z"/>
<path d="M46.2 81.5l.2 .2zM46.2 81.5l.2 .2z"/>
<path d="M66 81.1l.1 .3zM66 81.1l.1 .3z"/>
<path d="M66.1 81.4h.6zM66.6 81.4h.6z"/>
<path d="M67.1 79.9l.1 1.4zM67.1 79.9l.1 1.4z"/>
<path d="M68.3 79.9l.1 .2zM68.3 79.9l.1 .2z"/>
<path d="M68.4 80.1h.1zM68.4 80.1h.1z"/>
<path d="M7.6 146.6v.6l283.4-.6zM7.6 147.2l283.4-.6v.6z"/>
<path d="M7.3 146.9l.6 23.9v-23.9zM7.3 146.9l.6 23.9h-.6z"/>
<path d="M47.1 146.9l.5 23.9v-23.9zM47.1 146.9l.5 23.9h-.5z"/>
<path d="M255.6 149.5l-.1 .3h.3zM255.6 149.5h.3l-.1 .3z"/>
<path d="M255.8 149.1l-.2 .4h.3zM255.8 149.1h.3l-.2 .4z"/>
<path d="M255.6 149.5h.3zM255.6 149.5h.3z"/>
<path d="M255.8 149.1h.3l-.1-.2zM256 148.9h.5l-.4 .2z"/>
<path d="M255.8 149.1h.3zM255.8 149.1h.3z"/>
<path d="M256.1 148.8l-.1 .1h.5zM256.1 148.8h.6z"/>
<path d="M256.1 148.8h.6zM256.1 148.8h.8z"/>
<path d="M256.1 148.8h29.1l-28.7-.2zM256.5 148.6h28.4l.3 .2z"/>
<path d="M256.5 148.6h28.4zM256.9 148.5l28 .1z"/>
<path d="M256.8 152.3h1zM257 152.3h1.2z"/>
<path d="M256.8 152.3l.2 .1zM256.9 152.4h.1z"/>
<path d="M257 152.3h3.3zM258 152.2l2.3 .1z"/>
<path d="M258.1 150.4l1.7 .1zM258.1 150.4l1.7 .1z"/>
<path d="M258.1 150.5v1.7h.1zM258.1 150.5h.1v1.7z"/>
<path d="M258.4 150.6v.2h.4zM258.4 150.6h.4v.2z"/>
<path d="M258.4 150.9v.3h.4zM258.4 150.9h.4v.3z"/>
<path d="M258.4 151.3v.2h.4zM258.4 151.3h.4v.2z"/>
<path d="M258.4 151.6v.2h.4zM258.4 151.6h.4v.2z"/>
<path d="M259 150.6v.2h.3zM259 150.6h.3v.2z"/>
<path d="M259 150.9v.3h.3zM259 150.9h.3v.3z"/>
<path d="M259 151.3v.2h.3zM259 151.3h.3v.2z"/>
<path d="M259 151.6v.2h.3zM259 151.6h.3v.2z"/>
<path d="M259.3 152.2l1-.5zM259.4 152.2l.9-.5h.4z"/>
<path d="M258.2 152.3l2.4 .1zM258.2 152.3l2.4 .1z"/>
<path d="M259.5 151.3v.2h.4zM259.5 151.3h.4v.2z"/>
<path d="M259.5 151.6v.2h.4zM259.5 151.6h.4v.2z"/>
<path d="M259.6 150.5l.2 .1zM259.6 150.5l.2 .1z"/>
<path d="M259.6 150.6v.5h.2zM259.6 150.6h.2v.5z"/>
<path d="M259.6 151.1v.1h.8zM259.6 151.1h.8v.1z"/>
<path d="M259.5 152.4h1.2zM259.5 152.4h1.2z"/>
<path d="M260.1 150.7h1.7l-1.3-.1zM260.5 150.6l1.3 .1z"/>
<path d="M259.8 150.7h.4zM259.8 150.7h.4z"/>
<path d="M260.2 151.2v.5h.2zM260.2 151.2h.2v.5z"/>
<path d="M260.3 151.7h.4zM260.4 151.7h.4z"/>
<path d="M260.1 150.7h.3zM260.1 150.7h.4z"/>
<path d="M259.6 152.4l2.6 .1zM259.6 152.4l2.6 .1z"/>
<path d="M260.5 152h.3zM260.7 151.9l.1 .1z"/>
<path d="M260.5 152v.2h.3zM260.5 152h.3v.2z"/>
<path d="M260.5 152.5h2zM260.5 152.5h2z"/>
<path d="M260.5 152.2l.3 .1zM260.5 152.2l.3 .1z"/>
<path d="M260.7 152.5l3.2 .1zM260.7 152.5h3.3z"/>
<path d="M260.7 152.6h2.3zM261.8 152.6h1.2z"/>
<path d="M260.4 151.7h.4zM260.4 151.7h.4zM260.4 151.7h.4zM260.4 151.7h.4z"/>
<path d="M260.8 151.7l1.8 .6zM262.5 152.3h.1z"/>
<path d="M260.9 151.9l.2 .1zM260.9 151.9l.2 .1z"/>
<path d="M260.9 152v.2h.2zM260.9 152h.2v.2z"/>
<path d="M260.9 152.2l.1 .1zM260.9 152.2h.2z"/>
<path d="M260.5 150.7h1.3zM260.5 150.7h1.3z"/>
<path d="M261.2 150.7h.8zM261.2 150.7h.8z"/>
<path d="M261.3 150.7l1 .2zM261.3 150.7h.7l.3 .2z"/>
<path d="M261.9 152h.4zM261.9 152h.4z"/>
<path d="M261.9 150.9l.8 .1zM261.9 150.9l.8 .1z"/>
<path d="M262.5 152.5h1.5zM262.9 152.5h1.3z"/>
<path d="M262.3 151l.5 .2zM262.3 151l.5 .2z"/>
<path d="M262.6 151.2v.1h.3zM262.6 151.2l.3 .1z"/>
<path d="M262.7 151.5v.1h.2zM262.7 151.5l.2 .1z"/>
<path d="M262.7 151.6l.1 .2zM262.7 151.8h.1z"/>
<path d="M262.6 151.3l.3 .2zM262.6 151.3h.3v.2z"/>
<path d="M262.9 152.5h1.3zM263.5 152.5h.7z"/>
<path d="M263.7 152.3h.1zM262.5 151.9l1.3 .4z"/>
<path d="M284.5 148.8h.8zM284.5 148.8h.8z"/>
<path d="M284.6 148.8l.7 .1zM284.6 148.8l.7 .1z"/>
<path d="M284.9 148.9l.4 .2h.3zM284.9 148.9h.4l.3 .2z"/>
<path d="M285.3 149.1h.3zM285.3 149.1h.3z"/>
<path d="M285.3 149.1l.2 .4h.2zM285.3 149.1h.3l.1 .4z"/>
<path d="M285.5 149.5h.2zM285.5 149.5h.2z"/>
<path d="M285.5 149.5l.1 .3h.2zM285.5 149.5h.2l.1 .3z"/>
<path d="M7.6 170.3v.5l283.4-.5zM7.6 170.8l283.4-.5v.5z"/>
<path d="M92.3 146.9v23.9h.6zM92.3 146.9h.6v23.9z"/>
<path d="M135 146.9v23.9h.6zM135 146.9h.6v23.9z"/>
<path d="M182.7 146.9v23.9h.6zM182.7 146.9h.6v23.9z"/>
<path d="M248.2 146.9v23.9h.5zM248.2 146.9h.5v23.9z"/>
<path d="M255.5 149.8v18.9h.3zM255.5 149.8h.3v18.9z"/>
<path d="M255.5 168.7l.1 .4h.3zM255.5 168.7h.3l.1 .4z"/>
<path d="M255.6 169.1h.3zM255.6 169.1h.3z"/>
<path d="M255.6 169.1l.2 .4h.3zM255.6 169.1h.3l.2 .4z"/>
<path d="M255.8 169.5h.3zM255.8 169.5h.3z"/>
<path d="M255.8 169.5l.2 .2h.5zM255.8 169.5l.7 .2z"/>
<path d="M256 169.7h.7zM256 169.7h.7z"/>
<path d="M256.1 169.7l.8 .1zM256.1 169.7l.8 .1z"/>
<path d="M256.1 169.8l.4 .2h28.4zM256.1 169.8h29.1l-.3 .2z"/>
<path d="M256.5 170h28zM256.5 170h28.4z"/>
<path d="M284.5 169.8h.7zM284.6 169.7h.7z"/>
<path d="M284.6 169.7h.7zM284.9 169.7h.4z"/>
<path d="M284.9 169.7h.4v-.2zM285.3 169.5h.3l-.3 .2z"/>
<path d="M285.5 169.1l-.2 .4h.3zM285.5 169.1h.2l-.1 .4z"/>
<path d="M285.3 169.5h.3zM285.3 169.5h.3z"/>
<path d="M285.6 168.7l-.1 .4h.2zM285.6 168.7h.2l-.1 .4z"/>
<path d="M285.5 169.1h.2zM285.5 169.1h.2z"/>
<path d="M285.6 149.8v18.9h.2zM285.6 149.8h.2v18.9z"/>
</g>
<!-- layer: TEXT -->
<path d="M111.3 77.4v14.7h-7M161.9 75.7v26.1h107.8M246.9 76.5h30.6v8.3M120.5 145.1h47.7" fill="none" stroke="#000" stroke-width=".19"/>
<g font-size="4.6">
<text x="76.2" y="67.9">8274</text>
<text x="203.9" y="67.9">9296</text>
</g>
<g font-size="4.1">
<text x="20" y="64.9">1</text>
<text x="140.3" y="64.9">2</text>
<text x="275.4" y="64.9">3</text>
<text x="120.5" y="144">CROSS SECTION GRID-B</text>
</g>
<text font-size="3.3" x="92.9" y="92.1">PURLINS</text>
<g font-size="3.1">
<text x="42" y="113.7" transform="rotate(-90 42 113.7)">2896</text>
<text x="38.2" y="124.6" transform="rotate(-90 38.2 124.6)">Clear Height @ eave</text>
</g>
<g font-size="3">
<text x="165.2" y="89.7">ROOF CLADDING</text>
<text x="165.3" y="93.1">0.5mm POLYESTER PRE-PAINTED GALVANIZED IRON (PPGI)</text>
<text x="165.2" y="96.5">50mm FIBERGLASS INSULATION (Optional)</text>
<text x="165.3" y="100">0.5mm POLYESTER PRE_PAINTED GALVANIZED IRON (PPGI) Liner Panels (Optional)</text>
</g>
<g font-size="2.5">
<text x="246.9" y="75.7">AND DOWN SPOUTS</text>
<text x="250.1" y="73.1">EAVE GUTTER</text>
<text x="199.1" y="149.9">PROJECT INFORMATION</text>
<text x="17.7" y="151.5">GENERAL NOTES</text>
<text x="54.1" y="151.5">BUILDING ACCESSORIES</text>
<text x="97.1" y="151.5">BUILDING DESIGN LOADS</text>
<text x="140.6" y="151.5">BUILDING DESIGN CODES</text>
</g>
<text font-size="2.3" x="264.1" y="151.6">MAIMAAR</text>
<text font-size="2" x="142.7" y="130.3">FFL @ 15240</text>
<g font-size="1.9">
<text x="51.3" y="155.8">00 No.ROOF SKY LIGHT (EACH 3250mm)</text>
<text x="184.2" y="153.8">QUOTE NO.</text>
<text x="231.2" y="153.8">BLDG. NO.</text>
<text x="11.2" y="156">ALL DIMENSIONS ARE IN 'MM &amp; FEET'.</text>
<text x="11.2" y="159.2">THIS IS PROPOSAL DRAWING ONLY,</text>
<text x="51.4" y="159.5">00 No. RIDGE VENTILATORS (3000mm)</text>
<text x="95" y="159.2">WIND SPEED = 135 KM/HR.</text>
<text x="95" y="156">LIVE LOAD</text>
<text x="106.2" y="156">= 0.57 KN/SQ.M.</text>
<text x="138.6" y="156">DESIGN CODES AS PER AISC</text>
<text x="138.6" y="159.2">LOADS APPLICATION AS PER MBMA</text>
<text x="184.2" y="156.5">BLDG. NAME</text>
<text x="197.8" y="156.4">ROOFING SYSTEM</text>
<text x="11.2" y="162.7">NOT FOR CONSTRUCTION.</text>
<text x="11.2" y="166.1">THIS DRAWING IS NOT TO SCALE.</text>
<text x="51.3" y="165.9">00 No. DOUBLE SLIDING DOOR (3000x3000)</text>
<text x="51.5" y="162.6">00 No. F/O FOR WINDOWS (1828x2438)mm</text>
<text x="94.9" y="165.8">EXPOSURE = B</text>
<text x="95" y="162.7">COLLATERAL LOAD =0.00 KN/SQ.M.</text>
<text x="138.6" y="162.7">COLD FORMED DESIGN CODES AS PER AISI</text>
<text x="185.7" y="162.2">REV. NO.</text>
<text x="187.6" y="165">00</text>
<text x="196.3" y="162.2">DRN. BY</text>
<text x="198.8" y="165">YEA</text>
<text x="210" y="162.2">CHK. BY</text>
<text x="222.9" y="165.1">12/07/2019</text>
<text x="224.3" y="162.2">DATE</text>
<text x="235" y="162.2">SHEET NO.</text>
<text x="236.6" y="165.2">PRO-01</text>
<text x="187.8" y="168">--</text>
<text x="199.6" y="168">--</text>
<text x="213.5" y="168">--</text>
<text x="226.2" y="168.1">--</text>
<text x="239" y="168.3">--</text>
</g>
<text font-size="1.8" x="242.5" y="153.9">: 01</text>
<g font-size="1.5">
<text x="257.2" y="155.8">105, Basement Floor, Lalazar Commercial</text>
<text x="257.2" y="157.7">Area ,Raiwind Road, Thokar Niaz Baig</text>
<text x="257.3" y="159.5">Lahore, Pakistan</text>
<text x="257.3" y="161.2">Website: www.maimaargroup.com</text>
<text x="257.2" y="164.4">E-mail: maimaar.steel@gmail.com</text>
<text x="257.2" y="162.8">E-mail: nasir.abbas@maimaargroup.com</text>
<text x="257.3" y="165.8">Mob-1 : +(92-300) 807 4017</text>
<text x="257.3" y="167.7">Mob-2 : +(92-333) 807 1115</text>
</g>
<text font-size="1.1" x="254.8" y="148.2">STEEL CONTRACTOR :</text>
<text font-size=".8" x="264.1" y="152.5">STEEL BUILDING Pvt. Ltd.</text>
</svg>
